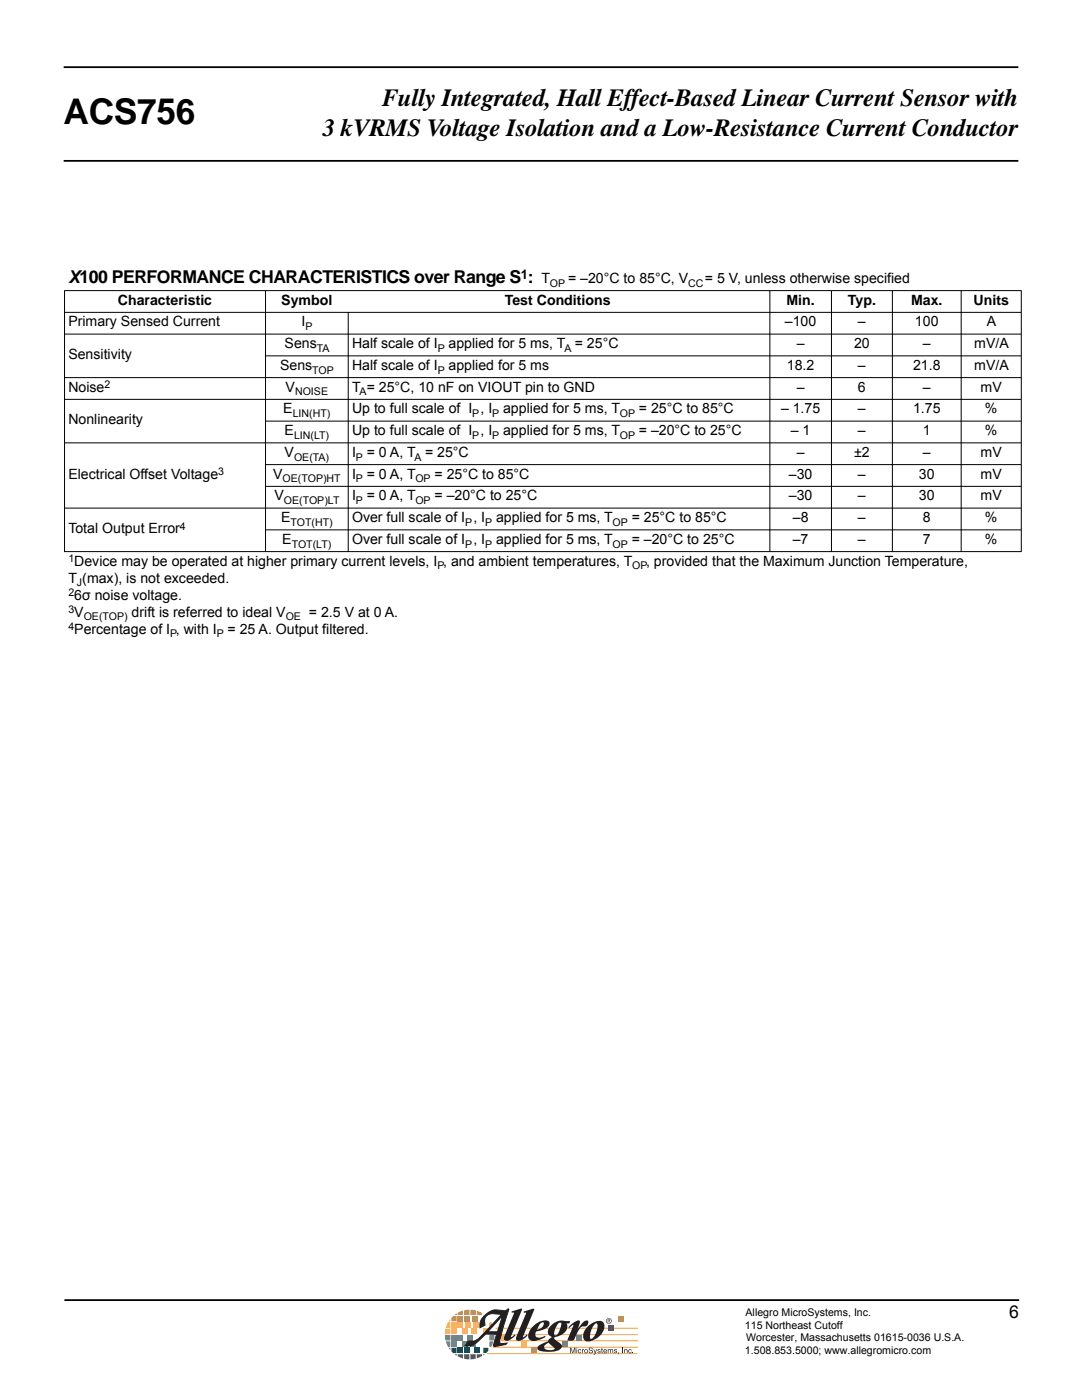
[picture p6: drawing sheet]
<svg xmlns="http://www.w3.org/2000/svg" width="216mm" height="279mm" viewBox="0 0 216 279" stroke-linecap="round" stroke-linejoin="round" font-family="sans-serif">
<path d="M12.7 13.4h190.5M12.7 32.1h190.5M12.9 259.5h190.5" fill="none" stroke="#000" stroke-width=".35"/>
<path d="M97.1 270.1h30M98.4 268.9h28.9M98.9 267.6h28.4" fill="none" stroke="#f99d33" stroke-width=".2"/>
<path d="M96.4 270.3h.3l-.3 .2z" fill="#593b97"/>
<path d="M89.9 263.2v.5h-.4z" fill="#f15a30"/>
<path d="M89.4 263.9h.5v1.1h-1z" fill="#f99d33"/>
<path d="M88.9 265.2h1v1h-1.1z" fill="#fff200"/>
<path d="M88.8 266.4h1.1v1.1h-1z" fill="#36b556"/>
<path d="M88.9 267.7h1v1.1a.75 .75 0 0 1-.9-.8z" fill="#00a6be"/>
<path d="M89.5 269h.4v.4z" fill="#0077c0"/>
<path d="M90.7 262.4l.4-.3v.3z" fill="#ed1556"/>
<path d="M90.1 263l.3-.4h.7v1.1h-1z" fill="#f15a30"/>
<path d="M90.1 263.9h1v1.1h-1z" fill="#f99d33"/>
<path d="M90.1 265.2h1v1h-1z" fill="#fff200"/>
<path d="M90.1 266.4h1v1.1h-1z" fill="#36b556"/>
<path d="M90.1 267.7h1v1.1h-1z" fill="#00a6be"/>
<path d="M90.1 269h1v1h-.7l-.3-.3z" fill="#0077c0"/>
<path d="M90.6 270.3h.5v.3z" fill="#593b97"/>
<path d="M91.3 262l1.1-.4v.8h-1.1z" fill="#ed1556"/>
<path d="M91.3 262.6h1.1v1.1h-1.1z" fill="#f15a30"/>
<path d="M91.3 263.9h1.1v1.1h-1.1z" fill="#f99d33"/>
<path d="M92.2 265.2h1.1v1h-1.1z" fill="#fff200"/>
<path d="M91.3 266.4h1.1v1.1h-1.1z" fill="#36b556"/>
<path d="M92.2 267.7h1.1v1.1h-1.1z" fill="#00a6be"/>
<path d="M91.3 269h1.1v1h-1.1z" fill="#0077c0"/>
<path d="M91.3 270.3h1.1v.8l-1.1-.4z" fill="#593b97"/>
<path d="M92.6 261.5l1.1-.1v1h-1.1z" fill="#ed1556"/>
<path d="M92.6 262.6h1.1v1.1h-1.1z" fill="#f15a30"/>
<path d="M92.9 263.9h1.1v1.1h-1.1z" fill="#f99d33"/>
<path d="M94.1 265.2h1.1v1h-1.1z" fill="#fff200"/>
<path d="M93.3 266.4h1.1v1.1h-1.1z" fill="#36b556"/>
<path d="M93.9 267.7h1.1v1.1h-1.1z" fill="#00a6be"/>
<path d="M92.6 269h1.1v1h-1.1z" fill="#0077c0"/>
<path d="M92.6 270.3h1.1v1l-1.1-.1z" fill="#593b97"/>
<path d="M93.9 261.4l1 .1v.9h-1z" fill="#ed1556"/>
<path d="M94.3 262.6h1v1.1h-1z" fill="#f15a30"/>
<path d="M96.5 265.2h1.1v1h-1.1z" fill="#fff200"/>
<path d="M94.7 269h1v1h-1z" fill="#0077c0"/>
<g fill="#593b97">
<path d="M93.9 270.3h1v.8l-1 .2z"/>
<path d="M95.1 270.3h1.1v.3l-1.1 .5z"/>
</g>
<path d="M94.5 263.9h1.1v1.1h-1.1z" fill="#f99d33"/>
<path d="M96.4 269h1.1a1.02 1.02 0 0 1-.5 1h-.6z" fill="#0077c0"/>
<path d="M97.7 263.9h.3l.5 1.1h-.8z" fill="#f99d33"/>
<path d="M97.7 266.4h1l-.2 1.1h-.8z" fill="#36b556"/>
<path d="M97.7 267.7h.8l-.1 .3a.76 .76 0 0 1-.7 .8z" fill="#00a6be"/>
<path d="M95.1 261.6l1.1 .5v.3h-1.1z" fill="#ed1556"/>
<path d="M99.8 266.4h1.1v1.1h-1.1z" fill="#fff200"/>
<path d="M106.1 269h1.1v1h-1.1z" fill="#ed1556"/>
<path d="M112.3 267.7h1v1.1h-1z" fill="#36b556"/>
<path d="M115 266.4h1.1v1.1h-1.1z" fill="#00a6be"/>
<path d="M123.3 262.7h1.1v1h-1.1z" fill="#f15a30"/>
<path d="M104 267.7h1.1v1.1h-1.1z" fill="#f99d33"/>
<g fill="#231f20">
<path d="M113.8 269h.2l.3 .9 .3-.9h.2v1.1h-.1v-1l-.3 1h-.2l-.3-1v1h-.1z"/>
<path d="M115.5 269.3h.4l.1 .2-.2-.1a.27 .27 0 0 0-.3 .2 .27 .27 0 0 0 .3 .3l.2-.1-.1 .1a.34 .34 0 0 1-.6 0z"/>
<path d="M116.1 269.3l.2 .1 .2-.2-.2 .4v.5h-.2z"/>
<path d="M117.6 269h.5l.2 .3-.4-.2-.3 .2 .7 .3a.42 .42 0 0 1-.4 .5 .42 .42 0 0 1-.5-.4l.5 .3 .3-.2-.6-.3-.1-.2z"/>
<path d="M118.4 269.3h.2l.2 .6 .2-.6h.1l-.4 1.1h-.2l.2-.3z"/>
<path d="M119.3 269.3l.2-.1 .3 .2-.4 .1 .4 .2-.1 .3-.5-.1v-.1l.3 .2 .2-.2-.4-.2z"/>
<path d="M120 269l.3 .3-.1 .1 .1 .7-.2-.1-.1-.6h-.1z"/>
<path d="M121.3 269.3l.1 .1 .8-.1 .1 .8h-.1v-.6l-.1-.1-.2 .2v.5h-.2l-.1-.7-.2 .2v.5h-.1z"/>
<path d="M122.6 269.3l.2-.1 .3 .2-.5 .1 .5 .2-.1 .3-.5-.1v-.1l.3 .2 .2-.2-.4-.2z"/>
<path d="M123.3 269.9h.2l-.2 .4z"/>
<path d="M124.2 269h.1v1.1h-.1z"/>
<path d="M124.6 269.3h.6v.8h-.1l-.1-.7h-.1l-.2 .2v.5h-.1z"/>
<path d="M125.5 269.3h.4l.1 .2-.1-.1a.27 .27 0 0 0-.4 .2 .27 .27 0 0 0 .3 .3l.2-.1v.1a.34 .34 0 0 1-.6 0z"/>
<path d="M126.2 269.9h.2v.2h-.2z"/>
<path d="M115 269.3v.8h.2v-.8zM115 269v.1h.2v-.1z"/>
<path d="M116.6 269.7a.4 .4 0 0 0 .8 0 .4 .4 0 0 0-.8 0zM116.7 269.7a.3 .3 0 0 1 .6 0 .3 .3 0 0 1-.6 0z"/>
<path d="M120.6 269.3a.42 .42 0 0 0-.2 .6 .42 .42 0 0 0 .6 .1l.1-.2-.3 .2-.3-.3h.6v-.2l-.1-.2zM120.6 269.4h.3l.1 .2h-.5z"/>
</g>
<path d="M98.9 265.1h28.4M99.1 266.3l28.2 .1" fill="none" stroke="#f99d33" stroke-width=".2"/>
<g fill="#231f20">
<path d="M102.1 261.7l1.8-.5 .3 .1-2.3 5.5 .8-.5 .2 .2a1.94 1.94 0 0 1-2.2 1l-.1-.6 1.9-4.8v-.1h-.4z"/>
<path d="M104.5 261.7l1.9-.5 .2 .1-2.3 5.6 .8-.6 .2 .2-1 .8a.92 .92 0 0 1-1.3 .1v-.6l1.9-4.6v-.3l-.4 .1z"/>
<path d="M106.4 264.6a2.45 2.45 0 0 1 3.2-.8 1.36 1.36 0 0 1-1.3 1.6l-1.3 .3 .1-.3a1.31 1.31 0 0 0 1.4-1.5 1.17 1.17 0 0 0-1.2 1.1 1.76 1.76 0 0 0-.3 1.8 1.75 1.75 0 0 0 1.8-.2v.2a3.8 3.8 0 0 1-2.9 .7 1.37 1.37 0 0 1-.1-2z"/>
<path d="M113.4 264.9l1.1-1a.88 .88 0 0 1 1.2-.2l-.4 1.6 1-1.4 .5-.3h.5a.82 .82 0 0 1-.1 .9 .82 .82 0 0 1-1 .2 4.9 4.9 0 0 0-1.6 2.7l-.6 .2-.8-.2 1.2-2.9-.8 .5z"/>
<path d="M117.2 264.8l.7-.6 1-.4v.3a3.2 3.2 0 0 0-1.1 3.1h.2a3.1 3.1 0 0 0 1.1-3.1h-.2v-.3a1.11 1.11 0 0 1 1.3-.1 1.11 1.11 0 0 1 .4 1.3 3.5 3.5 0 0 1-3.7 2.6 1.66 1.66 0 0 1 0-2.5z"/>
<path d="M110 264.4l.7-.4 .8-.4 .1 .4-.3 .3a3.1 3.1 0 0 0-.6 2.2h.1a1.5 1.5 0 0 0 1-1.4l.2-1-.2-.1h-.2l-.1-.4 2.3 .1-.2 .4h-.5a1.89 1.89 0 0 1-1.5 2.5l-.9 .3a.41 .41 0 0 0 .3 .6l.9 .7 .2 .4a1.83 1.83 0 0 1-2.1 1.2l-1.5-.1a1.2 1.2 0 0 1-1.3-.5 2.03 2.03 0 0 1 1.8-1.4l.3-.1 .1 .3-.2 .1a.67 .67 0 0 0-.6 .8 .67 .67 0 0 0 .8 .5h.7a.46 .46 0 0 0 .6-.3l-.7-.6a.77 .77 0 0 1-.3-1.3l.5-.4a1.15 1.15 0 0 1-.9-.8 1.15 1.15 0 0 1 .4-1.2z"/>
</g>
<path d="M100.2 262.6l-.9 3.2h-2zM96.7 262.6l-.8 1-.1 1.4 1-.5a1.63 1.63 0 0 1 1.5-2.3l1.8 .1-4.6 4.9a2.14 2.14 0 0 1-2 .5l-.6 .8a2.43 2.43 0 0 0 2.5-.8l1.5-1.4h2.2l-.7 2.2 .1 .2 2.4-.4 .3-.3-1.3 .1-.2-.3 .8-3.4 1-3.1-.1-.1-.7 .4a3.9 3.9 0 0 0-3 .2z" fill-rule="evenodd" fill="#231f20"/>
<path d="M96.7 262.6l1-.8a2.58 2.58 0 0 1 2-.3l1 .1 .7-.4 .1 .1-1 3.1-.8 3.4 .2 .3 1.3-.1-.3 .3-2.4 .4-.1-.2 .7-2.2h-2.2a8.8 8.8 0 0 1-2.6 2.1l-.8 .2-.6-.1 .6-.8a2.32 2.32 0 0 0 2.3-.9l4.3-4.5a3.1 3.1 0 0 0-3 .3 2.05 2.05 0 0 0-.3 1.9l-1 .5 .1-1.4zM100.2 262.6l-.9 3.2h-2z" fill="none" stroke="#231f20" stroke-width=".2"/>
<path d="M121.4 264.6h1.1v1h-1.1z" fill="#593b97"/>
<path d="M120.9 263.6a.6 .6 0 0 0 1.2 0 .6 .6 0 0 0-1.2 0zM121 263.6a.5 .5 0 0 1 1 0 .5 .5 0 0 1-1 0zM121.3 263.3v.6l.1-.2 .4 .2-.2-.2 .1-.2v-.2zM121.4 263.4h.2v.2h-.2z" fill-rule="evenodd" fill="#231f20"/>
<g fill="none" stroke="#000" stroke-width=".2">
<path d="M12.8 58h191.1M12.9 58.1v4.2M53 58.1v4.2M153.6 58.1v4.2M165.9 58.1v4.2M178.1 58.1v4.2M191.8 58.1v4.2M203.8 58.1v4.2M12.8 66.7h191.1M12.8 75.4h191.1M12.8 79.7h191.1M12.8 62.3h191.1"/>
<path d="M12.9 62.4v4.2M12.9 66.8v8.5M12.9 75.4v4.2M12.9 79.8v8.5M52.9 71h151M53 62.4v4.2M53 66.8v4.1M53 71.1v4.2M53 75.4v4.2M53 79.8v4.2M69.5 62.4v4.2M69.5 66.8v4.1"/>
<path d="M69.5 71.1v4.2M69.5 75.4v4.2M69.5 79.8v4.2M153.6 62.4v4.2M153.6 66.8v4.1M153.6 71.1v4.2M153.6 75.4v4.2M153.6 79.8v4.2M165.9 62.4v4.2M165.9 66.8v4.1M165.9 71.1v4.2M165.9 75.4v4.2"/>
<path d="M165.9 79.8v4.2M178.1 62.4v4.2M178.1 66.8v4.1M178.1 71.1v4.2M178.1 75.4v4.2M178.1 79.8v4.2M191.8 62.4v4.2M191.8 66.8v4.1M191.8 71.1v4.2M191.8 75.4v4.2M191.8 79.8v4.2M203.8 62.4v4.2"/>
<path d="M203.8 66.8v4.1M203.8 71.1v4.2M203.8 75.4v4.2M203.8 79.8v4.2M12.8 88.4h191.1M12.9 88.5v12.8M52.9 97.1h151M52.9 84h151M52.9 92.7h151M53 84.1v4.2M53 88.5v4.1M53 92.8v4.2"/>
<path d="M53 97.2v4.1M69.5 84.1v4.2M69.5 88.5v4.1M69.5 92.8v4.2M69.5 97.2v4.1M153.6 84.1v4.2M153.6 88.5v4.1M153.6 92.8v4.2M153.6 97.2v4.1M165.9 84.1v4.2M165.9 88.5v4.1M165.9 92.8v4.2"/>
<path d="M165.9 97.2v4.1M178.1 84.1v4.2M178.1 88.5v4.1M178.1 92.8v4.2M178.1 97.2v4.1M191.8 84.1v4.2M191.8 88.5v4.1M191.8 92.8v4.2M191.8 97.2v4.1M203.8 84.1v4.2M203.8 88.5v4.1M203.8 92.8v4.2"/>
<path d="M203.8 97.2v4.1M12.8 110.1h191.1M12.8 101.4h191.1M12.9 101.5v8.5M52.9 105.7h151M53 101.5v4.2M53 105.8v4.2M69.5 101.5v4.2M69.5 105.8v4.2M153.6 101.5v4.2M153.6 105.8v4.2M165.9 101.5v4.2"/>
<path d="M165.9 105.8v4.2M178.1 101.5v4.2M178.1 105.8v4.2M191.8 101.5v4.2M191.8 105.8v4.2M203.8 101.5v4.2M203.8 105.8v4.2"/>
</g>
<text font-size="7.1" x="12.7" y="24.8">ACS756</text>
<g font-size="4.9">
<text x="76.2" y="21.2">Fully Integrated, Hall Effect-Based Linear Current Sensor with</text>
<text x="64.4" y="27.1">3 kVRMS Voltage Isolation and a Low-Resistance Current Conductor</text>
</g>
<g font-size="3.5">
<text x="13.6" y="56.5">X100 PERFORMANCE CHARACTERISTICS over Range S :</text>
<text x="201.4" y="263.1">6</text>
</g>
<g font-size="2.8">
<text x="108.1" y="56.5">T</text>
<text x="113.3" y="56.5">= –20°C to 85°C, V</text>
<text x="140.7" y="56.5">= 5 V, unless otherwise specified</text>
<text x="13.6" y="65.2">Primary Sensed Current</text>
<text x="23.5" y="60.8">Characteristic</text>
<text x="56.1" y="60.8">Symbol</text>
<text x="60.2" y="65.2">I</text>
<text x="100.7" y="60.8">Test Conditions</text>
<text x="156.6" y="65.2">–100</text>
<text x="156.9" y="60.8">Min.</text>
<text x="169.2" y="60.8">Typ.</text>
<text x="171.2" y="65.2">–</text>
<text x="181.8" y="60.8">Max.</text>
<text x="182.6" y="65.2">100</text>
<text x="194.3" y="60.8">Units</text>
<text x="196.9" y="65.2">A</text>
<text x="13.6" y="71.7">Sensitivity</text>
<text x="56.8" y="69.5">Sens</text>
<text x="70.2" y="69.5">Half scale of I</text>
<text x="89.5" y="69.5">applied for 5 ms, T = 25°C</text>
<text x="159" y="69.5">–</text>
<text x="170.4" y="69.5">20</text>
<text x="184.1" y="69.5">–</text>
<text x="194.4" y="69.5">mV/A</text>
<text x="55.9" y="73.8">Sens</text>
<text x="70.2" y="73.8">Half scale of I</text>
<text x="89.5" y="73.8">applied for 5 ms</text>
<text x="157" y="73.8">18.2</text>
<text x="171.2" y="73.8">–</text>
<text x="182.2" y="73.8">21.8</text>
<text x="194.4" y="73.8">mV/A</text>
<text x="13.6" y="78.2">Noise</text>
<text x="56.5" y="82.5">E</text>
<text x="57" y="78.2">V</text>
<text x="70.2" y="78.2">T = 25°C, 10 nF on VIOUT pin to GND</text>
<text x="70.2" y="82.5">Up to full scale of I , I</text>
<text x="100.4" y="82.5">applied for 5 ms, T</text>
<text x="127.5" y="82.5">= 25°C to 85°C</text>
<text x="155.8" y="82.5">– 1.75</text>
<text x="159" y="78.2">–</text>
<text x="171.2" y="82.5">–</text>
<text x="171.2" y="78.2">6</text>
<text x="182.2" y="82.5">1.75</text>
<text x="184.1" y="78.2">–</text>
<text x="195.7" y="78.2">mV</text>
<text x="196.5" y="82.5">%</text>
<text x="13.6" y="84.7">Nonlinearity</text>
<text x="56.8" y="86.9">E</text>
<text x="70.2" y="86.9">Up to full scale of I , I</text>
<text x="100.4" y="86.9">applied for 5 ms, T</text>
<text x="127.5" y="86.9">= –20°C to 25°C</text>
<text x="157.8" y="86.9">– 1</text>
<text x="171.2" y="86.9">–</text>
<text x="184.1" y="86.9">1</text>
<text x="196.5" y="86.9">%</text>
<text x="13.6" y="95.5">Electrical Offset Voltage</text>
<text x="54.5" y="95.5">V</text>
<text x="56.8" y="91.2">V</text>
<text x="70.2" y="91.2">I</text>
<text x="70.2" y="95.5">I</text>
<text x="73.2" y="91.2">= 0 A, T = 25°C</text>
<text x="73.2" y="95.5">= 0 A, T</text>
<text x="86.7" y="95.5">= 25°C to 85°C</text>
<text x="157.4" y="95.5">–30</text>
<text x="159" y="91.2">–</text>
<text x="170.4" y="91.2">±2</text>
<text x="171.2" y="95.5">–</text>
<text x="183.4" y="95.5">30</text>
<text x="184.1" y="91.2">–</text>
<text x="195.7" y="95.5">mV</text>
<text x="195.7" y="91.2">mV</text>
<text x="54.8" y="99.9">V</text>
<text x="70.2" y="99.9">I</text>
<text x="73.2" y="99.9">= 0 A, T</text>
<text x="86.7" y="99.9">= –20°C to 25°C</text>
<text x="157.4" y="99.9">–30</text>
<text x="171.2" y="99.9">–</text>
<text x="183.4" y="99.9">30</text>
<text x="195.7" y="99.9">mV</text>
<text x="13.6" y="106.4">Total Output Error</text>
<text x="56.1" y="104.2">E</text>
<text x="70.2" y="104.2">Over full scale of I , I</text>
<text x="99" y="104.2">applied for 5 ms, T</text>
<text x="126.1" y="104.2">= 25°C to 85°C</text>
<text x="158.2" y="104.2">–8</text>
<text x="171.2" y="104.2">–</text>
<text x="184.1" y="104.2">8</text>
<text x="196.5" y="104.2">%</text>
<text x="14.8" y="112.9">Device may be operated at higher primary current levels, I , and ambient temperatures, T</text>
<text x="56.3" y="108.6">E</text>
<text x="70.2" y="108.6">Over full scale of I , I</text>
<text x="99" y="108.6">applied for 5 ms, T</text>
<text x="126.1" y="108.6">= –20°C to 25°C</text>
<text x="128.9" y="112.9">, provided that the Maximum Junction Temperature,</text>
<text x="158.2" y="108.6">–7</text>
<text x="171.2" y="108.6">–</text>
<text x="184.1" y="108.6">7</text>
<text x="196.5" y="108.6">%</text>
<text x="13.6" y="116.3">T (max), is not exceeded.</text>
<text x="14.8" y="119.7">6σ noise voltage.</text>
<text x="14.8" y="123.1">V</text>
<text x="26.3" y="123.1">drift is referred to ideal V</text>
<text x="61.6" y="123.1">= 2.5 V at 0 A.</text>
<text x="14.8" y="126.4">Percentage of I , with I</text>
<text x="45.4" y="126.4">= 25 A. Output filtered.</text>
</g>
<text font-size="2.6" x="103.9" y="55.6">1</text>
<g font-size="2.1">
<text x="109.7" y="57.2">OP</text>
<text x="137.3" y="57.2">CC</text>
<text x="60.9" y="65.9">P</text>
<text x="63.2" y="70.2">TA</text>
<text x="87.3" y="70.2">P</text>
<text x="112.6" y="70.2">A</text>
<text x="20.9" y="77.5">2</text>
<text x="62.3" y="74.5">TOP</text>
<text x="87.3" y="74.5">P</text>
<text x="58.4" y="83.2">LIN(HT)</text>
<text x="58.9" y="78.9">NOISE</text>
<text x="71.8" y="78.9">A</text>
<text x="94.2" y="83.2">P</text>
<text x="98.2" y="83.2">P</text>
<text x="123.7" y="83.2">OP</text>
<text x="58.7" y="87.6">LIN(LT)</text>
<text x="94.2" y="87.6">P</text>
<text x="98.2" y="87.6">P</text>
<text x="123.7" y="87.6">OP</text>
<text x="43.5" y="94.8">3</text>
<text x="58.7" y="91.9">OE(TA)</text>
<text x="71" y="91.9">P</text>
<text x="82.7" y="91.9">A</text>
<text x="56.4" y="96.2">OE(TOP)HT</text>
<text x="56.6" y="100.6">OE(TOP)LT</text>
<text x="71" y="96.2">P</text>
<text x="71" y="100.6">P</text>
<text x="82.9" y="96.2">OP</text>
<text x="82.9" y="100.6">OP</text>
<text x="35.9" y="105.7">4</text>
<text x="58" y="104.9">TOT(HT)</text>
<text x="92.8" y="104.9">P</text>
<text x="96.8" y="104.9">P</text>
<text x="122.2" y="104.9">OP</text>
<text x="13.6" y="112.2">1</text>
<text x="58.2" y="109.3">TOT(LT)</text>
<text x="87.3" y="113.6">P</text>
<text x="92.8" y="109.3">P</text>
<text x="96.8" y="109.3">P</text>
<text x="122.2" y="109.3">OP</text>
<text x="126.1" y="113.6">OP</text>
<text x="13.6" y="119">2</text>
<text x="15.4" y="117">J</text>
<text x="13.6" y="122.4">3</text>
<text x="13.6" y="125.7">4</text>
<text x="16.7" y="123.8">OE(TOP)</text>
<text x="57" y="123.8">OE</text>
<text x="34" y="127.2">P</text>
<text x="43.3" y="127.2">P</text>
<text x="148.8" y="262.6">Allegro MicroSystems, Inc.</text>
<text x="148.6" y="265.2">115 Northeast Cutoff</text>
<text x="148.9" y="267.7">Worcester, Massachusetts 01615-0036 U.S.A.</text>
<text x="148.6" y="270.3">1.508.853.5000; www.allegromicro.com</text>
</g>
</svg>
